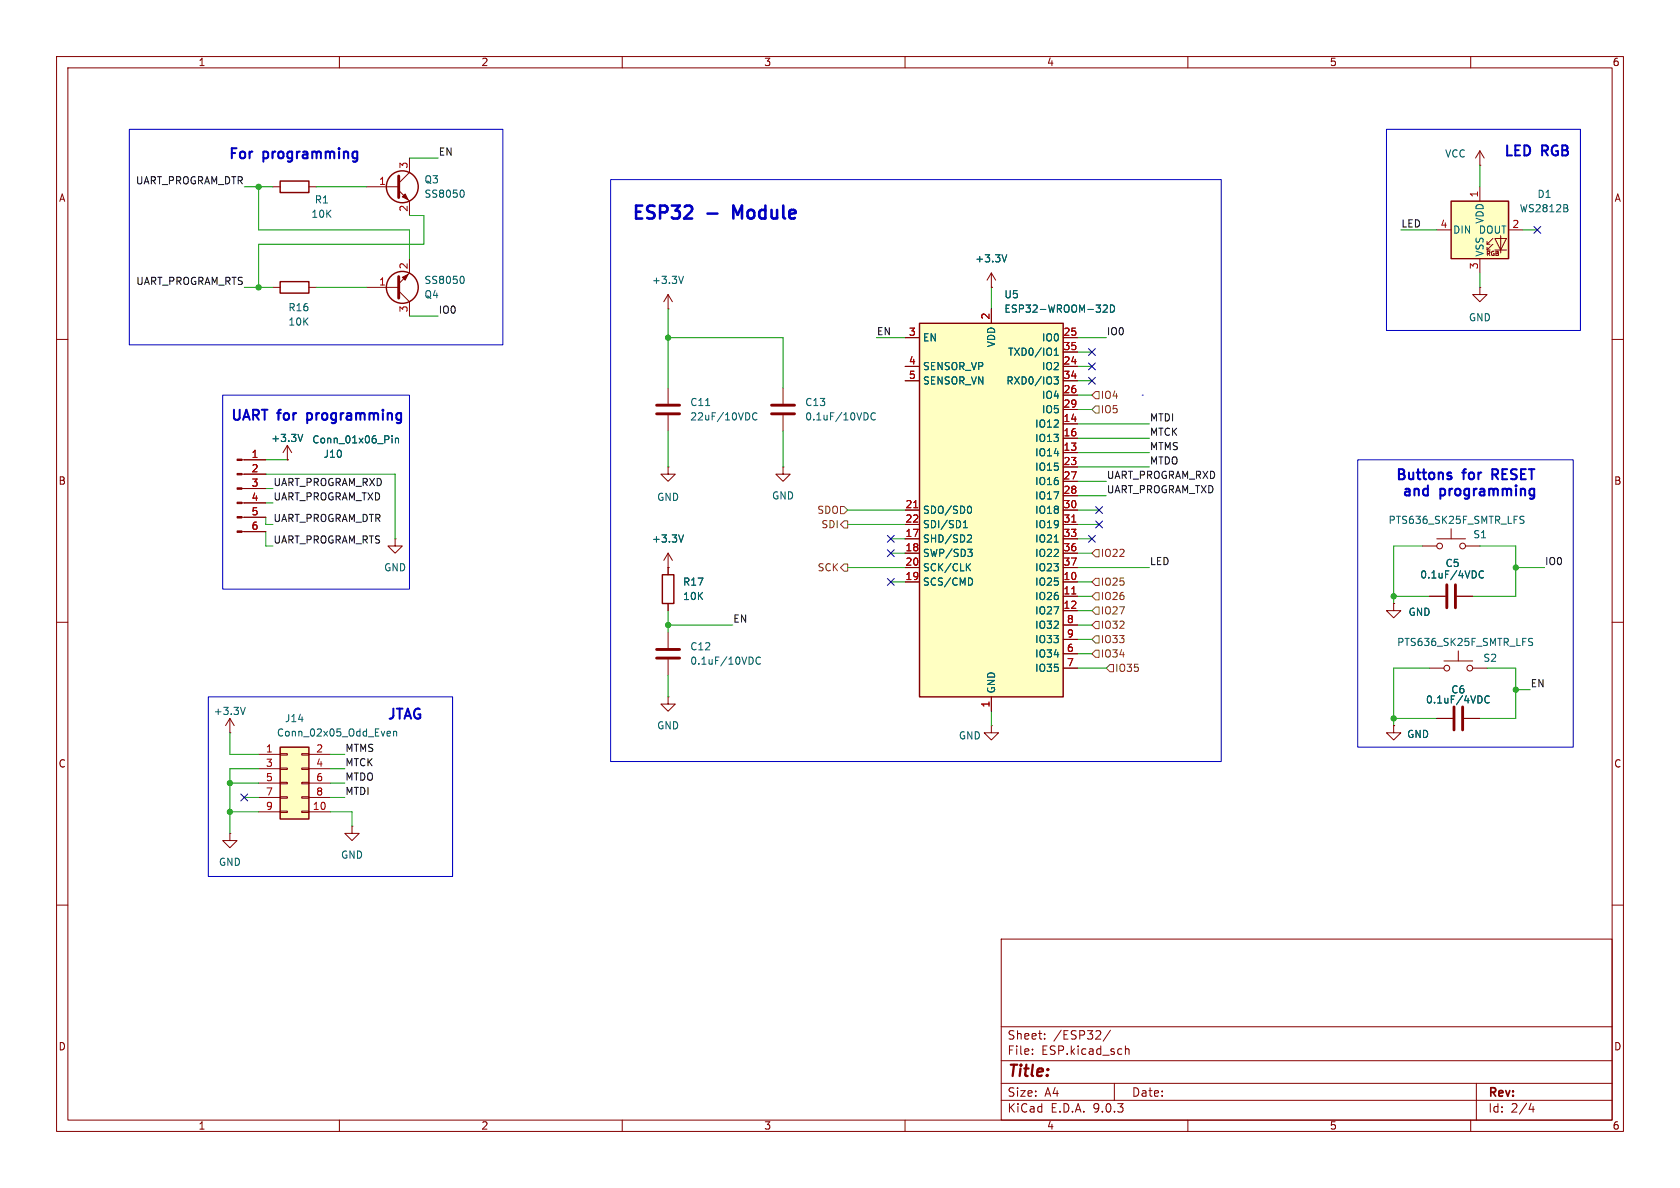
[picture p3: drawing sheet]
<svg xmlns="http://www.w3.org/2000/svg" width="297mm" height="210mm" viewBox="0 0 297 210" stroke-linecap="round" stroke-linejoin="round" font-family="sans-serif">
<g fill="none" stroke="#840000" stroke-width=".18">
<path d="M10 10h277v190h-277zM12 12h273v186h-273zM60 10v2M110 10v2M160 10v2M210 10v2M260 10v2M48.3 33h1.2M54.6 33h1.3M10 60h2M138.4 68.6v2.8M138.4 73.4v2.8"/>
<path d="M285 60h2M69.8 95.3v1.2h1.3l-1.3 1.3-1.2-1.3h1.2M69.8 95.3h.1M118.1 97.8v3.8M118.1 97.8l-.8 1.3M118.1 97.8l.8 1.3M138.4 82.6v1.2h1.3l-1.3 1.3-1.2-1.3h1.2M138.4 82.6h.1M251.5 96.5h2.5M254 95.3h5.1M256.5 93.5v1.8M259.1 96.5h2.5"/>
<path d="M10 110h2M118.1 100.3h.1M118.1 106.7v1.3M246.4 106.7v1.3h1.2l-1.2 1.2-1.3-1.2h1.3M246.4 106.7h.1M252.7 118.1h2.6M252.7 105.4h2.8M255.3 116.8h5M257.6 105.4h2.7M257.8 115.1v1.7M260.3 118.1h2.6M285 110h2"/>
<path d="M175.3 128.3v1.2h1.2l-1.2 1.3-1.3-1.3h1.3M175.3 128.3h.1M246.4 128.3v1.2h1.2l-1.2 1.3-1.3-1.3h1.3M246.4 128.3h.1M254 127h2.8M258.8 127h2.8M10 160h2M177 166h108v32h-108zM285 160h2M60 198v2M110 198v2M160 198v2"/>
<path d="M177 194.5h108M177 191.5h108M177 187.5h108M177 181.5h108M182.5 186.3v.1M182.5 185.5v.1M184.7 183.6v.1M184.7 182.8v.1M196.3 182.1l-1.3 2M197 191.5v3M199 184.9v1.5M199 185.5l.2-.1 .3 .1 .1 .9"/>
<path d="M210 198v2M260 198v2M261 191.5v6.5M270.7 195l-.4 1.1h.9M271 195.6v1"/>
<circle cx="254.5" cy="96.5" r=".51"/>
<circle cx="258.6" cy="96.5" r=".51"/>
<circle cx="255.8" cy="118.1" r=".51"/>
<circle cx="259.8" cy="118.1" r=".51"/>
</g>
<path d="M49.5 32h5.1v2h-5.1zM117.1 101.6h2v5.1h-2z" fill="none" stroke="#840000" stroke-width=".25"/>
<path d="M154.7 73.1a.6 .6 0 0 0-.8 .4 .6 .6 0 0 0 .6 .7l.2-.1M120.8 94.6l-.4 1.2M268.8 91.8l.5 .2 .1 .2-.1 .3h-.4M268.8 91.3h.6M262.3 101a.6 .6 0 0 0-.9 .5 .6 .6 0 0 0 .6 .7l.3-.1M270.3 113.4l.5 .2 .1 .2-.1 .3h-.4M270.3 112.9h.6M263.3 123.1a.6 .6 0 0 0-.9 .5 .6 .6 0 0 0 .6 .7l.3-.1" fill="none" stroke="#006464" stroke-width=".18"/>
<path d="M136.4 71.6h4.1M136.4 73.2h4.1M255.8 103.4v4M257.3 103.4v4M257 125v4M258.6 125v4" fill="none" stroke="#840000" stroke-width=".51"/>
<path d="M162.6 57.2h25.4v66h-25.4z" fill="#ffffc2"/>
<path d="M162.6 57.2h25.4v66h-25.4z" fill="none" stroke="#840000" stroke-width=".25"/>
<g fill="none" stroke="#840000" stroke-width=".18">
<path d="M261.6 29.2h.1M261.6 26.7l-.7 1.2M261.6 26.7l.8 1.2M261.6 26.7v2.5M160 59.7h2.6M175.3 50.8h.1M175.3 48.3v2.5M175.3 54.6v2.6M175.3 48.3l-.8 1.2M175.3 48.3l.7 1.2M188 59.7h2.5M261.6 50.8v1.3h1.3l-1.3 1.2-1.3-1.2h1.3"/>
<path d="M261.6 50.8h.1M160 64.8h2.6M160 67.3h2.6M188 64.8h2.5M188 67.3h2.5M188 62.2h2.5M188 69.9h2.5M188 72.4h2.5M188 74.9h2.5M188 77.5h2.5M160 90.2h2.6M160 92.7h2.6"/>
<path d="M160 95.3h2.6M160 97.8h2.6M188 90.2h2.5M188 92.7h2.5M188 95.3h2.5M188 97.8h2.5M188 80h2.5M188 82.6h2.5M188 85.1h2.5M188 87.6h2.5M160 100.3h2.6M160 102.9h2.6"/>
<path d="M188 100.3h2.5M188 102.9h2.5M188 105.4h2.5M188 108h2.5M188 110.5h2.5M188 113h2.5M188 115.6h2.5M188 118.1h2.5M118.1 123.2v1.3h1.3l-1.3 1.2-1.3-1.2h1.3M118.1 123.2h.1M175.3 123.2v2.5"/>
</g>
<g fill="none" stroke="#006464" stroke-width=".18">
<path d="M178 45l-.4 1.3M195 54l.5-.1 .3 .4-.8 .9h.8M196.3 53.9a.64 .64 0 0 1 .7 .7 .64 .64 0 0 1-.7 .6zM186.3 66.6h.8l-.4 .5 .3 .1v.6l-.1 .1-.5-.1M186.4 62.8h.7M186.4 61.9l.3-.4v1.3M170.3 93.3h.7M170.3 92.4l.4-.4v1.3M171.1 97.1h.8l-.4 .5 .3 .1 .1 .4-.3 .3h-.3M171.2 94.6h.4l.2 .3-.8 .9h.8M171.3 89.5a.68 .68 0 0 1 .5 .6 .68 .68 0 0 1-.5 .6M171.6 99.6l-.8 .8"/>
<path d="M186.4 95.8h.7M171 100.2l.6 .7M171.7 102.2l.2 .5-.2 .7"/>
</g>
<path d="M161.5 89.8h.8M189.5 92.3h.7M189.5 105h.7" fill="none" stroke="#a90000" stroke-width=".18"/>
<path d="M256.5 35.6h10.2v10.1h-10.2z" fill="#ffffc2"/>
<path d="M261.6 33v2.6M254 40.6h2.5M261.6 45.7v2.6M262.9 43.2h.5M262.9 44.2h.5M263.9 42.2l-1 1v-.5M263.9 43.2l-1 1v-.5M264.3 42.2h2l-1 2zM264.3 44.2h2M265.3 41.7v3M266.7 40.6h2.5" fill="none" stroke="#840000" stroke-width=".18"/>
<path d="M256.5 35.6h10.2v10.1h-10.2z" fill="none" stroke="#840000" stroke-width=".25"/>
<path d="M277.1 36.8l.1 .2-.1 .4M277.1 36.3v.4" fill="none" stroke="#006464" stroke-width=".18"/>
<path d="M49.5 132.1h5.1v12.7h-5.1z" fill="#ffffc2"/>
<g fill="none" stroke="#840000" stroke-width=".25">
<path d="M49.5 49.8h5.1v2h-5.1zM49.5 132.1h5.1v12.7h-5.1z"/>
<circle cx="71.1" cy="33" r="2.82"/>
<circle cx="71.1" cy="50.8" r="2.82"/>
</g>
<g fill="none" stroke="#840000" stroke-width=".18">
<path d="M64.8 33h5.7M70.5 33.7l1.9 1.9v2.5M72.4 27.9v2.6l-1.9 1.9M48.3 50.8h1.2M54.6 50.8h1.3M64.8 50.8h5.7M70.5 51.4l1.9 1.9v2.6M72.4 45.7v2.6l-1.9 1.9M118.1 54.6h.1M118.1 52.1v2.5M118.1 52.1l-.8 1.2M118.1 52.1l.8 1.2"/>
<path d="M160 59.7h2.6M175.3 50.8h.1M175.3 54.6v2.6M188 59.7h2.5M50.8 78.7l-.8 1.3M50.8 78.7l.8 1.3M50.8 78.7v2.6M118.1 68.6v2.8M118.1 73.4v2.8M160 64.8h2.6M160 67.3h2.6M188 64.8h2.5"/>
<path d="M188 67.3h2.5M188 62.2h2.5M188 69.9h2.5M188 72.4h2.5M188 74.9h2.5M188 77.5h2.5M42.8 81.3h4.2M42.8 83.8h4.2M42.8 86.4h4.2M42.8 88.9h4.2M42.8 91.4h4.2M42.8 94h4.2"/>
<path d="M50.8 81.3h.1M118.1 82.6v1.2h1.3l-1.3 1.3-1.3-1.3h1.3M118.1 82.6h.1M160 90.2h2.6M160 92.7h2.6M160 95.3h2.6M160 97.8h2.6M188 90.2h2.5M188 92.7h2.5M188 95.3h2.5M188 97.8h2.5M188 80h2.5"/>
<path d="M188 82.6h2.5M188 85.1h2.5M188 87.6h2.5M118.1 100.3h.1M118.1 100.3v1.3M118.1 106.7v1.3M118.1 111.8v2.8M118.1 116.6v2.8M160 100.3h2.6M160 102.9h2.6M188 100.3h2.5M188 102.9h2.5"/>
<path d="M188 105.4h2.5M188 108h2.5M188 110.5h2.5M188 113h2.5M188 115.6h2.5M188 118.1h2.5M246.4 106.7h.1M252.7 105.4h2.8M257.6 105.4h2.7M40.6 129.5h.1M40.6 127l-.7 1.3M40.6 127l.8 1.3"/>
<path d="M40.6 127v2.5M45.7 133.4h3.8M45.7 135.9h3.8M45.7 138.4h3.8M49.5 133.2h1.3v.3h-1.3zM49.5 135.8h1.3v.2h-1.3zM49.5 138.3h1.3v.3h-1.3zM53.3 133.2h1.3v.3h-1.3zM53.3 135.8h1.3v.2h-1.3zM53.3 138.3h1.3v.3h-1.3zM54.6 133.4h3.8M54.6 135.9h3.8"/>
<path d="M54.6 138.4h3.8M175.3 123.2v2.5M246.4 128.3h.1M254 127h2.8M258.8 127h2.8M40.6 147.3v1.3h1.3l-1.3 1.3-1.2-1.3h1.2M40.6 147.3h.1M45.7 141h3.8M45.7 143.5h3.8M49.5 140.8h1.3v.3h-1.3zM49.5 143.4h1.3v.2h-1.3zM53.3 140.8h1.3v.3h-1.3z"/>
<path d="M53.3 143.4h1.3v.2h-1.3zM54.6 141h3.8M54.6 143.5h3.8M62.2 146.1v1.2h1.3l-1.3 1.3-1.2-1.3h1.2M62.2 146.1h.1"/>
</g>
<g fill="none" stroke="#006464" stroke-width=".18">
<path d="M81.8 33.6a.79 .79 0 0 1 0 1.3M81.8 48.8a.79 .79 0 0 1 0 1.3M120.8 48.8l-.4 1.3M178 45l-.4 1.3M195 54l.5-.1 .3 .4-.8 .9h.8M196.3 53.9a.64 .64 0 0 1 .7 .7 .64 .64 0 0 1-.7 .6zM53.5 76.8l-.4 1.2M69.3 77v.2M69.3 77.5v.8M69.9 77.5v.8M69.9 77.6l.2-.1h.3l.1 .8M124.8 71.7h.7"/>
<path d="M133.8 73.1a.6 .6 0 0 0-.8 .4 .6 .6 0 0 0 .6 .7l.2-.1M186.3 66.6h.8l-.4 .5 .3 .1v.6l-.1 .1-.5-.1M186.4 62.8h.7M186.4 61.9l.3-.4v1.3M120.8 94.6l-.4 1.2M170.3 93.3h.7M170.3 92.4l.4-.4v1.3M171.1 97.1h.8l-.4 .5 .3 .1 .1 .4-.3 .3h-.3M171.2 94.6h.4l.2 .3-.8 .9h.8M171.3 89.5a.68 .68 0 0 1 .5 .6 .68 .68 0 0 1-.5 .6M171.6 99.6l-.8 .8M186.4 95.8h.7"/>
<path d="M134.4 116.3a.6 .6 0 0 0-.8 .4 .6 .6 0 0 0 .6 .7l.2-.1M171 100.2l.6 .7M171.7 102.2l.2 .5-.2 .7M262.3 101a.6 .6 0 0 0-.9 .5 .6 .6 0 0 0 .6 .7l.3-.1M43.4 125l-.5 1.3M68.6 129.3h.4v.3l-.6 .1M69 130.1h-.4M69.6 129.4l.2-.1h.3v.8M69.6 129.3v.8M263.3 123.1a.6 .6 0 0 0-.9 .5 .6 .6 0 0 0 .6 .7l.3-.1"/>
</g>
<path d="M70.5 31.1v3.8M70.5 48.9v3.8M116.1 71.6h4M116.1 73.2h4M116.1 114.8h4M116.1 116.3h4" fill="none" stroke="#840000" stroke-width=".51"/>
<g fill="#840000" stroke="#840000" stroke-width=".18">
<path d="M71.1 49l1-.5-.5 1z"/>
<path d="M71.1 34.8l.5-.5 .5 1z"/>
<path d="M41.9 81.2h.9v.2h-.9z"/>
<path d="M41.9 83.7h.9v.2h-.9z"/>
<path d="M41.9 86.2h.9v.3h-.9z"/>
<path d="M41.9 88.8h.9v.2h-.9z"/>
<path d="M41.9 91.3h.9v.3h-.9z"/>
<path d="M41.9 93.9h.9v.2h-.9z"/>
</g>
<g fill="none" stroke="#725600" stroke-width=".18">
<path d="M193.7 71.8h.6v1.2h-.6l-.7-.6zM193.7 69.2h.6v1.3h-.6l-.7-.6zM148.6 89.5h.6l.7 .7-.7 .6h-.6zM149.2 99.7h.7v1.3h-.7l-.6-.7zM149.2 92.1h.7v1.2h-.7l-.6-.6zM193.7 97.2h.6v1.2h-.6l-.7-.6zM193.7 107.3h.6v1.3h-.6l-.7-.6zM193.7 104.8h.6v1.2h-.6l-.7-.6zM193.7 102.2h.6v1.3h-.6l-.7-.6zM193.7 109.9h.6v1.2h-.6l-.7-.6zM193.7 112.4h.6v1.3h-.6l-.7-.7zM193.7 114.9h.6v1.3h-.6l-.7-.6z"/>
<path d="M196.2 117.5h.6v1.2h-.6l-.6-.6z"/>
</g>
<g fill="none" stroke="#009600" stroke-width=".18">
<path d="M43.2 33h5.1M45.7 33v7.6h26.7v5.1M55.9 33h8.9M72.4 27.9h5.1M72.4 38.1h2.5v5.1h-29.2v7.6M261.6 29.2v3.8M43.2 50.8h5.1M55.9 50.8h8.9M72.4 55.9h5.1M118.1 54.6v14M118.1 59.7h20.3v8.9M154.9 59.7h5.1"/>
<path d="M175.3 50.8v3.8M190.5 59.7h5.1M247.6 40.6h6.4M261.6 48.3v2.5M269.2 40.6h2.6M118.1 76.2v6.4M138.4 76.2v6.4M190.5 64.8h2.5M190.5 67.3h2.5M190.5 77.5h12.7M190.5 62.2h2.5M190.5 69.9h2.5"/>
<path d="M190.5 72.4h2.5M190.5 74.9h12.7M47 88.9h1.3M47 86.4h1.3M47 83.8h22.8v11.5M47 91.4v1.3h1.3M47 94v2.5h1.3M47 81.3h3.8M149.9 92.7h10.1M149.9 90.2h10.1M157.5 95.3h2.5M157.5 97.8h2.5"/>
<path d="M190.5 92.7h3.8M190.5 95.3h2.5M190.5 90.2h3.8M190.5 97.8h2.5M190.5 87.6h5.1M190.5 85.1h5.1M190.5 82.6h12.7M190.5 80h12.7M251.5 96.5h-5.1v10.2M261.6 96.5h6.4v8.9h-7.7M118.1 108v3.8M118.1 119.4v3.8"/>
<path d="M118.1 110.5h11.4M149.9 100.3h10.1M157.5 102.9h2.5M190.5 100.3h12.7M190.5 105.4h2.5M190.5 118.1h5.1M190.5 110.5h2.5M190.5 115.6h2.5M190.5 102.9h2.5M190.5 108h2.5M190.5 113h2.5M246.4 105.4h6.3"/>
<path d="M252.7 118.1h-6.3v10.2M262.9 118.1h5.1v8.9h-6.4M268 100.3h5M40.6 138.4h5.1M40.6 129.5v3.9h5.1M45.7 135.9h-5.1v11.4M58.4 138.4h2.6M58.4 135.9h2.6M58.4 133.4h2.6M175.3 125.7v2.6M246.4 127h7.6M268 121.9h2.5"/>
<path d="M40.6 143.5h5.1M43.2 141h2.5M58.4 143.5h3.8v2.6M58.4 141h2.6"/>
</g>
<g fill="none" stroke="#000084" stroke-width=".18">
<path d="M271.2 40l1.2 1.2M272.4 40l-1.2 1.2M192.4 66.7l1.2 1.2M192.4 61.6l1.2 1.2M192.4 64.2l1.2 1.2M193.6 66.7l-1.2 1.2M193.6 61.6l-1.2 1.2M193.6 64.2l-1.2 1.2M156.9 97.2l1.2 1.2M156.9 94.6l1.2 1.3M158.1 97.2l-1.2 1.2M158.1 94.6l-1.2 1.3"/>
<path d="M192.4 94.6l1.2 1.3M193.6 94.6l-1.2 1.3M193.7 92.1l1.2 1.2M193.7 89.6l1.2 1.2M194.9 92.1l-1.2 1.2M194.9 89.6l-1.2 1.2M156.9 102.3l1.2 1.2M158.1 102.3l-1.2 1.2M42.6 140.4l1.2 1.2M43.8 140.4l-1.2 1.2"/>
</g>
<path d="M120.9 38.6h1.5M122.2 36.6l.2 .2-.2 .5M125.1 37.8h1.7" fill="none" stroke="#0000c2" stroke-width=".46"/>
<path d="M22.9 22.9h66v38.1h-66zM107.9 31.8h108v102.8h-108zM245.1 22.9h34.3v35.5h-34.3zM39.4 69.9h33v34.2h-33zM201.9 69.9h.1M240 81.3h38.1v50.8h-38.1zM36.8 123.2h43.2v31.7h-43.2z" fill="none" stroke="#0000c2" stroke-width=".18"/>
<path d="M161.5 89.8h.8M189.5 92.3h.7M189.5 105h.7" fill="none" stroke="#a90000" stroke-width=".18"/>
<g fill="#009600" stroke="#009600" stroke-width=".18">
<circle cx="118.1" cy="59.7" r=".46"/>
<circle cx="118.1" cy="110.5" r=".46"/>
<circle cx="246.4" cy="127" r=".46"/>
<circle cx="268" cy="121.9" r=".46"/>
<circle cx="268" cy="100.3" r=".46"/>
<circle cx="40.6" cy="138.4" r=".46"/>
<circle cx="40.6" cy="143.5" r=".46"/>
<circle cx="246.4" cy="105.4" r=".46"/>
<circle cx="45.7" cy="50.8" r=".46"/>
<circle cx="45.7" cy="33" r=".46"/>
</g>
<g font-size="3.2" fill="#0000c2">
<text x="111.4" y="39.4">ESP32</text>
<text x="130.5" y="39.4">Module</text>
</g>
<text font-size="2.8" fill="#840000" x="178" y="190.9">Title:</text>
<g font-size="2.5" fill="#0000c2">
<text x="40.2" y="28.6">For</text>
<text x="46.5" y="28.6">programming</text>
<text x="265.7" y="28.1">LED</text>
<text x="272.6" y="28.1">RGB</text>
<text x="40.6" y="74.8">UART for</text>
<text x="55" y="74.8">programming</text>
<text x="246.5" y="85.3">Buttons</text>
<text x="247.7" y="88.2">and</text>
<text x="254.6" y="88.2">programming</text>
<text x="258.7" y="85.3">for</text>
<text x="264.5" y="85.3">RESET</text>
<text x="68.3" y="127.7">JTAG</text>
</g>
<g font-size="2.1" fill="#840000">
<text x="178" y="184">Sheet:</text>
<text x="186.2" y="184">/ESP32/</text>
<text x="178" y="186.7">File:</text>
<text x="184.1" y="186.7">ESP.kicad_sch</text>
<text x="178" y="196.9">KiCad</text>
<text x="178" y="194.1">Size:</text>
<text x="184.7" y="194.1">A4</text>
<text x="185.7" y="196.9">E.D.A.</text>
<text x="193.3" y="196.9">9.0.3</text>
<text x="200" y="194.1">Date:</text>
<text x="263" y="194.3">Rev:</text>
<text x="263" y="196.9">Id:</text>
<text x="267.1" y="196.9">2/4</text>
</g>
<g font-size="1.8" fill="#840000">
<text x="35" y="11.9">1</text>
<text x="85" y="11.9">2</text>
<text x="135" y="11.9">3</text>
<text x="185" y="11.9">4</text>
<text x="235" y="11.9">5</text>
<text x="285" y="11.9">6</text>
<text x="10.3" y="35.9">A</text>
<text x="285.3" y="35.9">A</text>
<text x="10.3" y="85.9">B</text>
<text x="285.3" y="85.9">B</text>
<text x="10.3" y="135.9">C</text>
<text x="285.3" y="135.9">C</text>
<text x="10.3" y="185.9">D</text>
<text x="285.3" y="185.9">D</text>
<text x="35" y="199.9">1</text>
<text x="85" y="199.9">2</text>
<text x="135" y="199.9">3</text>
<text x="185" y="199.9">4</text>
<text x="235" y="199.9">5</text>
<text x="285" y="199.9">6</text>
</g>
<g font-size="1.8" fill="#a90000">
<text x="72.1" y="29.9" transform="rotate(-90 72.1 29.9)">3</text>
<text x="66.9" y="32.8">1</text>
<text x="261.4" y="35" transform="rotate(-90 261.4 35)">1</text>
<text x="72.1" y="37.5" transform="rotate(-90 72.1 37.5)">2</text>
<text x="254.6" y="40.4">4</text>
<text x="267.3" y="40.4">2</text>
<text x="72.1" y="47.7" transform="rotate(-90 72.1 47.7)">2</text>
<text x="261.4" y="47.7" transform="rotate(-90 261.4 47.7)">3</text>
<text x="66.9" y="50.5">1</text>
<text x="72.1" y="55.3" transform="rotate(-90 72.1 55.3)">3</text>
<text x="160.6" y="59.4">3</text>
<text x="175" y="56.6" transform="rotate(-90 175 56.6)">2</text>
<text x="187.9" y="59.4">25</text>
<text x="160.6" y="64.5">4</text>
<text x="187.9" y="62">35</text>
<text x="187.9" y="64.5">24</text>
<text x="160.6" y="67.1">5</text>
<text x="187.9" y="67.1">34</text>
<text x="187.9" y="69.6">26</text>
<text x="187.9" y="72.1">29</text>
<text x="187.9" y="74.7">14</text>
<text x="187.9" y="77.2">16</text>
<text x="44.4" y="81">1</text>
<text x="44.4" y="83.6">2</text>
<text x="187.9" y="79.8">13</text>
<text x="187.9" y="82.3">23</text>
<text x="44.4" y="86.1">3</text>
<text x="44.4" y="88.6">4</text>
<text x="160" y="89.9">21</text>
<text x="187.9" y="84.8">27</text>
<text x="187.9" y="87.4">28</text>
<text x="187.9" y="89.9">30</text>
<text x="44.4" y="91.2">5</text>
<text x="44.4" y="93.7">6</text>
<text x="160" y="92.5">22</text>
<text x="160" y="95">17</text>
<text x="187.9" y="92.5">31</text>
<text x="187.9" y="95">33</text>
<text x="160" y="97.5">18</text>
<text x="160" y="100.1">20</text>
<text x="187.9" y="97.5">36</text>
<text x="187.9" y="100.1">37</text>
<text x="160" y="102.6">19</text>
<text x="187.9" y="102.6">10</text>
<text x="187.9" y="105.2">11</text>
<text x="187.9" y="107.7">12</text>
<text x="188.5" y="110.2">8</text>
<text x="188.5" y="112.8">9</text>
<text x="188.5" y="115.3">6</text>
<text x="188.5" y="117.9">7</text>
<text x="175" y="125.2" transform="rotate(-90 175 125.2)">1</text>
<text x="46.9" y="133.1">1</text>
<text x="46.9" y="135.6">3</text>
<text x="55.8" y="133.1">2</text>
<text x="55.8" y="135.6">4</text>
<text x="46.9" y="138.2">5</text>
<text x="46.9" y="140.7">7</text>
<text x="46.9" y="143.3">9</text>
<text x="55.2" y="143.3">10</text>
<text x="55.8" y="138.2">6</text>
<text x="55.8" y="140.7">8</text>
</g>
<g font-size="1.8" fill="#0f0f0f">
<text x="77.5" y="27.6">EN</text>
<text x="23.9" y="32.7">UART_PROGRAM_DTR</text>
<text x="247.6" y="40.3">LED</text>
<text x="24" y="50.5">UART_PROGRAM_RTS</text>
<text x="77.5" y="55.5">IO0</text>
<text x="154.9" y="59.3">EN</text>
<text x="195.6" y="59.3">IO0</text>
<text x="203.2" y="74.6">MTDI</text>
<text x="203.2" y="77.1">MTCK</text>
<text x="203.2" y="79.7">MTMS</text>
<text x="203.2" y="82.2">MTDO</text>
<text x="48.3" y="88.6">UART_PROGRAM_TXD</text>
<text x="48.3" y="86">UART_PROGRAM_RXD</text>
<text x="195.6" y="84.7">UART_PROGRAM_RXD</text>
<text x="195.6" y="87.3">UART_PROGRAM_TXD</text>
<text x="48.3" y="92.4">UART_PROGRAM_DTR</text>
<text x="48.3" y="96.2">UART_PROGRAM_RTS</text>
<text x="203.2" y="100">LED</text>
<text x="273" y="100">IO0</text>
<text x="129.5" y="110.1">EN</text>
<text x="270.5" y="121.6">EN</text>
<text x="61" y="133">MTMS</text>
<text x="61" y="135.5">MTCK</text>
<text x="61" y="138.1">MTDO</text>
<text x="61" y="140.6">MTDI</text>
</g>
<g font-size="1.8" fill="#006464">
<text x="255.4" y="28">VCC</text>
<text x="74.9" y="32.6">Q3</text>
<text x="74.9" y="35.2">SS8050</text>
<text x="271.7" y="35.2">D1</text>
<text x="54.9" y="38.7">10K</text>
<text x="55.6" y="36.2">R1</text>
<text x="256.8" y="41.5">DIN</text>
<text x="261.3" y="41.5">DOUT</text>
<text x="262.5" y="39.6" transform="rotate(-90 262.5 39.6)">VDD</text>
<text x="268.6" y="37.7">WS2812B</text>
<text x="172.3" y="46.6">+3.3V</text>
<text x="262.5" y="45.5" transform="rotate(-90 262.5 45.5)">VSS</text>
<text x="74.9" y="52.9">Q4</text>
<text x="74.9" y="50.4">SS8050</text>
<text x="115.2" y="50.4">+3.3V</text>
<text x="177.5" y="52.9">U5</text>
<text x="50.9" y="55.2">R16</text>
<text x="50.9" y="57.8">10K</text>
<text x="177.5" y="55.5">ESP32-WROOM-32D</text>
<text x="259.6" y="57">GND</text>
<text x="163.1" y="60.6">EN</text>
<text x="163.1" y="65.6">SENSOR_VP</text>
<text x="176.1" y="61.5" transform="rotate(-90 176.1 61.5)">VDD</text>
<text x="178.1" y="63.1">TXD0/IO1</text>
<text x="184.1" y="60.6">IO0</text>
<text x="184.1" y="65.6">IO2</text>
<text x="121.9" y="72">C11</text>
<text x="142.2" y="72">C13</text>
<text x="163.1" y="68.2">SENSOR_VN</text>
<text x="177.8" y="68.2">RXD0/IO3</text>
<text x="184.1" y="70.7">IO4</text>
<text x="121.9" y="74.5">22uF/10VDC</text>
<text x="142.2" y="74.5">0.1uF/10VDC</text>
<text x="182.9" y="75.8">IO12</text>
<text x="184.1" y="73.3">IO5</text>
<text x="47.9" y="78.3">+3.3V</text>
<text x="55.1" y="78.6">Conn_01x06_Pin</text>
<text x="57.1" y="81.1">J10</text>
<text x="182.9" y="78.3">IO13</text>
<text x="182.9" y="80.9">IO14</text>
<text x="182.9" y="83.4">IO15</text>
<text x="116.1" y="88.7">GND</text>
<text x="136.4" y="88.5">GND</text>
<text x="182.9" y="86">IO16</text>
<text x="182.9" y="88.5">IO17</text>
<text x="163.1" y="91">SDO/SD0</text>
<text x="163.1" y="93.6">SDI/SD1</text>
<text x="182.9" y="91">IO18</text>
<text x="182.9" y="93.6">IO19</text>
<text x="245.4" y="92.8">PTS636_SK25F_SMTR_LFS</text>
<text x="260.4" y="95.4">S1</text>
<text x="67.8" y="101.2">GND</text>
<text x="115.2" y="96.1">+3.3V</text>
<text x="163.1" y="96.1">SHD/SD2</text>
<text x="163.1" y="98.7">SWP/SD3</text>
<text x="163.1" y="101.2">SCK/CLK</text>
<text x="182.9" y="96.1">IO21</text>
<text x="182.9" y="98.7">IO22</text>
<text x="182.9" y="101.2">IO23</text>
<text x="255.5" y="100.4">C5</text>
<text x="120.7" y="103.7">R17</text>
<text x="120.7" y="106.3">10K</text>
<text x="163.1" y="103.7">SCS/CMD</text>
<text x="182.9" y="103.7">IO25</text>
<text x="182.9" y="106.3">IO26</text>
<text x="251" y="102.5">0.1uF/4VDC</text>
<text x="182.9" y="108.8">IO27</text>
<text x="182.9" y="111.4">IO32</text>
<text x="182.9" y="113.9">IO33</text>
<text x="248.9" y="109.1">GND</text>
<text x="121.9" y="117.7">0.1uF/10VDC</text>
<text x="121.9" y="115.2">C12</text>
<text x="182.9" y="116.4">IO34</text>
<text x="182.9" y="119">IO35</text>
<text x="246.9" y="114.4">PTS636_SK25F_SMTR_LFS</text>
<text x="262.1" y="117.2">S2</text>
<text x="176.1" y="122.7" transform="rotate(-90 176.1 122.7)">GND</text>
<text x="252" y="124.6">0.1uF/4VDC</text>
<text x="256.5" y="122.8">C6</text>
<text x="37.7" y="126.6">+3.3V</text>
<text x="48.9" y="130.4">Conn_02x05_Odd_Even</text>
<text x="50.3" y="127.9">J14</text>
<text x="116.1" y="129.1">GND</text>
<text x="169.4" y="130.9">GND</text>
<text x="248.7" y="130.7">GND</text>
<text x="38.6" y="153.3">GND</text>
<text x="60.2" y="152">GND</text>
</g>
<g font-size="1.8" fill="#725600">
<text x="194.5" y="70.7">IO4</text>
<text x="194.5" y="73.3">IO5</text>
<text x="144.4" y="91">SDO</text>
<text x="145.1" y="93.6">SDI</text>
<text x="144.4" y="101.2">SCK</text>
<text x="194.5" y="98.7">IO22</text>
<text x="194.5" y="106.3">IO26</text>
<text x="194.5" y="103.7">IO25</text>
<text x="194.5" y="108.8">IO27</text>
<text x="194.5" y="111.4">IO32</text>
<text x="194.5" y="113.9">IO33</text>
<text x="194.5" y="116.4">IO34</text>
<text x="197" y="119">IO35</text>
</g>
<text font-size="1.1" fill="#840000" x="262.6" y="45.4">RGB</text>
</svg>
